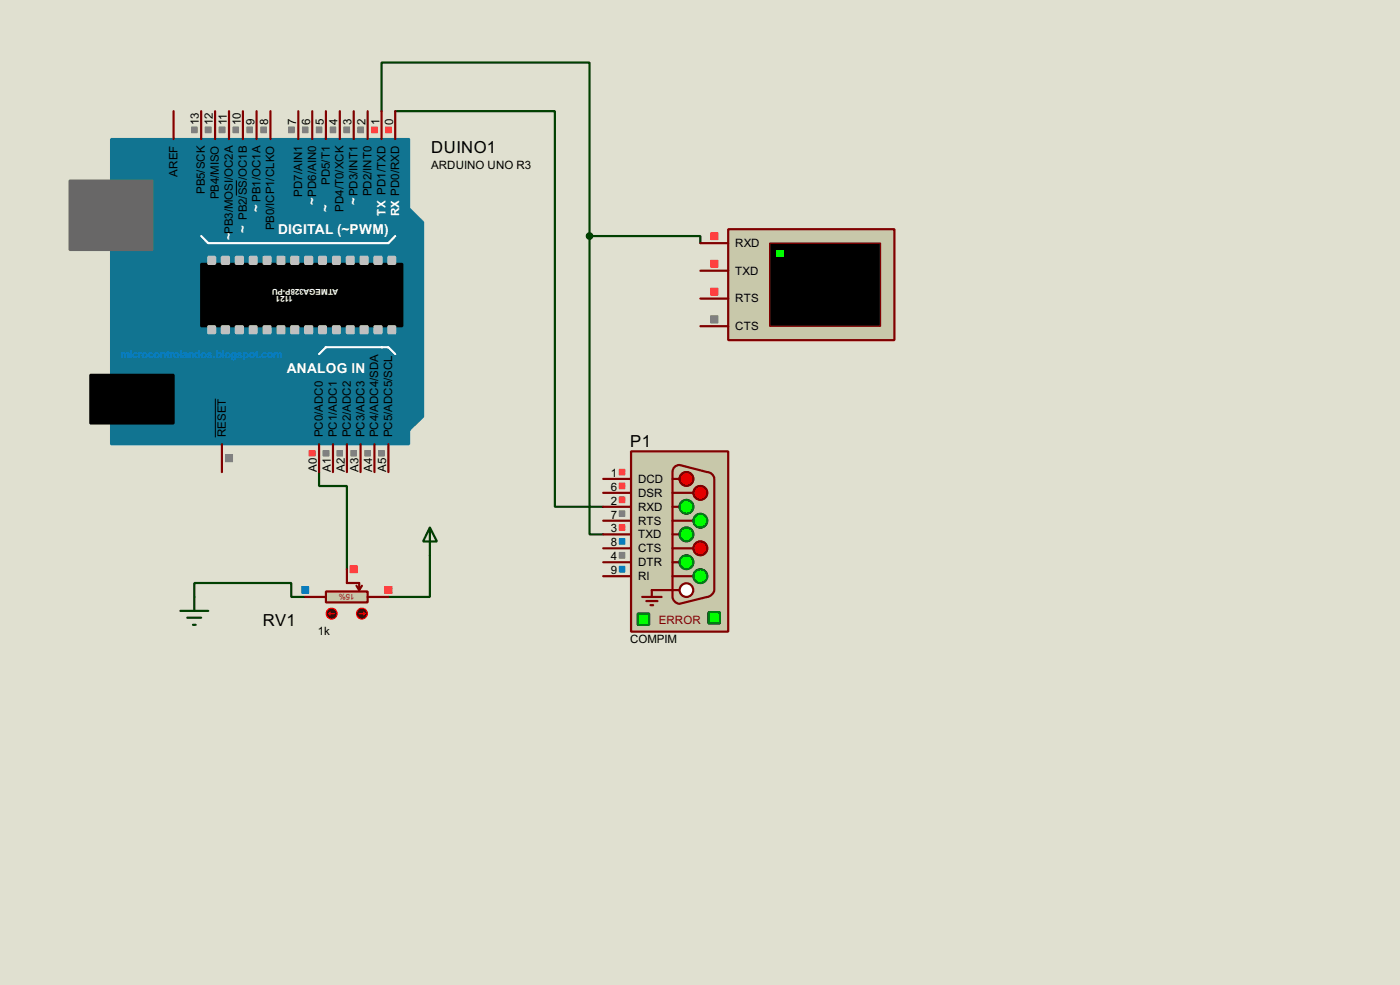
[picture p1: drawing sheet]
<svg xmlns="http://www.w3.org/2000/svg" width="256mm" height="180mm" viewBox="0 0 256 180" stroke-linecap="round" stroke-linejoin="round" font-family="sans-serif">
<path d="M0 0h256.5v180.3h-256.5z" fill="#e0e0d0"/>
<path d="M69.9 20.4v-8.9h38.1v31.7M72.4 20.4h29.3v72.4h8.8M108 43.2v54.6h2.5M108 43.2h20.3v1.3M58.5 86.4v2.6h5.1v15.2M35.6 109.3v-2.6h17.8v2.6h2.5M78.8 101.7v7.6h-7.6" fill="none" stroke="#004000" stroke-width=".4"/>
<path d="M115.6 82.6h17.8v33h-17.8z" fill="#c8c8aa" stroke="#800000" stroke-width=".4"/>
<path d="M123.4 85.6l.7-.4 .4-.1 5.1 1.3a1.36 1.36 0 0 1 1.3 1.3v20.3a1.58 1.58 0 0 1-1.3 1.3l-5.1 1.2a1.38 1.38 0 0 1-1.3-1.2v-22.9z" fill-rule="evenodd" fill="#c8c8aa" stroke="#800000" stroke-width=".4"/>
<g fill="none" stroke="#800000" stroke-width=".4">
<path d="M123.2 87.7h1.3M123.2 90.2h3.9M123.2 92.8h1.3M123.2 95.3h3.9M123.2 97.8h1.3M116.9 112.3h2v2.1h-2zM117.7 109.3h3.5M118.4 110h2.1M119.2 110.8h.5M123.2 100.4h3.9M123.2 102.9h1.3M123.2 105.5h3.9"/>
<path d="M124.5 108h-5.1v1.3M129.8 112.1h2.1v2h-2.1z"/>
<circle cx="125.7" cy="97.8" r="1.25"/>
<circle cx="125.7" cy="87.7" r="1.25"/>
<circle cx="125.7" cy="92.8" r="1.25"/>
<circle cx="128.3" cy="90.2" r="1.25"/>
<circle cx="128.3" cy="95.3" r="1.25"/>
<circle cx="125.7" cy="102.9" r="1.25"/>
<circle cx="128.3" cy="100.4" r="1.25"/>
<circle cx="128.3" cy="105.5" r="1.25"/>
</g>
<circle cx="125.7" cy="108" r="1.25" fill="#feffff" stroke="#800000" stroke-width=".4"/>
<g fill="#0f0" stroke="#008000" stroke-width=".4">
<circle cx="125.7" cy="97.8" r="1.25"/>
<circle cx="125.7" cy="92.8" r="1.25"/>
</g>
<circle cx="128.3" cy="100.4" r="1.25" fill="#f00" stroke="#800000" stroke-width=".4"/>
<circle cx="128.3" cy="95.3" r="1.25" fill="#0f0" stroke="#008000" stroke-width=".4"/>
<circle cx="128.3" cy="90.2" r="1.25" fill="#f00" stroke="#800000" stroke-width=".4"/>
<circle cx="125.7" cy="102.9" r="1.25" fill="#0f0" stroke="#008000" stroke-width=".4"/>
<circle cx="125.7" cy="87.7" r="1.25" fill="#f00" stroke="#800000" stroke-width=".4"/>
<circle cx="128.3" cy="105.5" r="1.25" fill="#0f0" stroke="#008000" stroke-width=".4"/>
<g fill="#0f0" stroke="#008000" stroke-width=".4">
<path d="M129.8 112.1h2.1v2h-2.1z"/>
<path d="M116.9 112.3h2v2.1h-2z"/>
</g>
<path d="M110.5 97.8h5.1M110.5 92.8h5.1M110.5 95.3h5.1M110.5 90.2h5.1M110.5 87.7h5.1M110.5 100.4h5.1M110.5 102.9h5.1M110.5 105.5h5.1" fill="none" stroke="#800000" stroke-width=".4"/>
<g fill="none" stroke="#ff4040" stroke-width=".18">
<path d="M113.5 96.1h1M113.5 96.2h1M113.5 96.3h1M113.5 96.4h1M113.5 96.5h1M113.5 96.6h1M113.5 96.7h1M113.5 96.8h1M113.5 96.9h1M113.5 97h1M113.5 97.1h1M113.5 91h1"/>
<path d="M113.5 91.1h1M113.5 91.2h1M113.5 91.3h1M113.5 91.4h1M113.5 91.5h1M113.5 91.6h1M113.5 91.7h1M113.5 91.8h1M113.5 91.9h1M113.5 92h1M113.5 88.4h1M113.5 88.5h1"/>
<path d="M113.5 88.6h1M113.5 88.7h1M113.5 88.8h1M113.5 88.9h1M113.5 89h1M113.5 89.1h1M113.5 89.2h1M113.5 89.3h1M113.5 89.4h1M113.5 89.5h1M113.5 85.9h1M113.5 86h1"/>
<path d="M113.5 86.1h1M113.5 86.2h1M113.5 86.3h1M113.5 86.4h1M113.5 86.5h1M113.5 86.6h1M113.5 86.7h1M113.5 86.8h1M113.5 86.9h1"/>
</g>
<g fill="none" stroke="#4040ff" stroke-width=".18">
<path d="M113.5 98.6h1M113.5 98.7h1M113.5 98.8h1M113.5 98.9h1M113.5 99h1M113.5 99.1h1M113.5 99.2h1M113.5 99.3h1M113.5 99.4h1M113.5 99.5h1M113.5 99.6h1M113.5 103.7h1"/>
<path d="M113.5 103.8h1M113.5 103.9h1M113.5 104h1M113.5 104.1h1M113.5 104.2h1M113.5 104.3h1M113.5 104.4h1M113.5 104.5h1M113.5 104.6h1M113.5 104.7h1"/>
</g>
<g fill="none" stroke="#808080" stroke-width=".18">
<path d="M113.5 93.5h1M113.5 93.6h1M113.5 93.7h1M113.5 93.8h1M113.5 93.9h1M113.5 94h1M113.5 94.1h1M113.5 94.2h1M113.5 94.3h1M113.5 94.4h1M113.5 94.5h1M113.5 101.1h1"/>
<path d="M113.5 101.2h1M113.5 101.3h1M113.5 101.4h1M113.5 101.5h1M113.5 101.6h1M113.5 101.7h1M113.5 101.8h1M113.5 101.9h1M113.5 102h1M113.5 102.1h1M113.5 102.2h1"/>
</g>
<path d="M59.7 108.3h7.7v2h-7.7z" fill="#c8c8aa" stroke="#800000" stroke-width=".4"/>
<path d="M55.9 109.3h3.8M63.6 104.2v2.5h2.2v1.3M65.3 107.2l.5 .8M66.3 107.2l-.5 .8M67.4 109.3h3.8" fill="none" stroke="#800000" stroke-width=".4"/>
<circle cx="60.7" cy="112.3" r="1" fill="#400000" stroke="#f00" stroke-width=".2"/>
<path d="M60.3 112.3l.2 .3M60.3 112.3h1M60.5 112.1l-.2 .2" fill="none" stroke="#f00" stroke-width=".2"/>
<circle cx="66.3" cy="112.3" r="1" fill="#400000" stroke="#f00" stroke-width=".2"/>
<path d="M65.8 112.3h1.1M66.6 112.1l.3 .2M66.9 112.3l-.3 .3" fill="none" stroke="#f00" stroke-width=".2"/>
<g fill="none" stroke="#ff4040" stroke-width=".18">
<path d="M68.1 23.3h1M68.1 23.4h1M68.1 23.5h1M68.1 23.6h1M68.1 23.7h1M68.1 23.8h1M68.1 23.9h1M68.1 24h1M68.1 24.1h1M68.1 24.2h1M68.1 24.3h1M70.7 23.3h1"/>
<path d="M70.7 23.4h1M70.7 23.5h1M70.7 23.6h1M70.7 23.7h1M70.7 23.8h1M70.7 23.9h1M70.7 24h1M70.7 24.1h1M70.7 24.2h1M70.7 24.3h1M56.7 82.5h1M56.7 82.6h1"/>
<path d="M56.7 82.7h1M56.7 82.8h1M56.7 82.9h1M56.7 83h1M56.7 83.1h1M56.7 83.2h1M56.7 83.3h1M56.7 83.4h1M56.7 83.5h1M64.2 103.6h1.3M64.2 103.7h1.3M64.2 103.8h1.3"/>
<path d="M64.2 103.9h1.3M64.2 104h1.3M64.2 104.1h1.3M64.2 104.2h1.3M64.2 104.3h1.3M64.2 104.4h1.3M64.2 104.5h1.3M64.2 104.6h1.3M64.2 104.7h1.3M64.2 104.8h1.3M70.5 107.4h1.3M70.5 107.5h1.3"/>
<path d="M70.5 107.6h1.3M70.5 107.7h1.3M70.5 107.8h1.3M70.5 107.9h1.3M70.5 108h1.3M70.5 108.1h1.3M70.5 108.2h1.3M70.5 108.3h1.3M70.5 108.4h1.3M70.5 108.5h1.3M70.5 108.6h1.3"/>
</g>
<g fill="none" stroke="#4040ff" stroke-width=".18">
<path d="M55.3 107.4h1.3M55.3 107.5h1.3M55.3 107.6h1.3M55.3 107.7h1.3M55.3 107.8h1.3M55.3 107.9h1.3M55.3 108h1.3M55.3 108.1h1.3M55.3 108.2h1.3M55.3 108.3h1.3M55.3 108.4h1.3M55.3 108.5h1.3"/>
<path d="M55.3 108.6h1.3"/>
</g>
<path d="M78.8 96.6l1.3 2.5h-2.6zM78.8 96.6v5.1M33.1 111.8h5.1M34.3 113.1h2.6M35.4 114.4h.5M35.6 109.3v2.5" fill="none" stroke="#004000" stroke-width=".4"/>
<path d="M75 38.2l2.5 2.5v35.6l-2.5 2.5z" fill-rule="evenodd" fill="#117491" stroke="#117491" stroke-width=".4"/>
<path d="M20.4 25.5h54.6v55.8h-54.6z" fill="#117491" stroke="#117491" stroke-width=".4"/>
<path d="M12.8 33.1h15.2v12.7h-15.2z" fill="#686767" stroke="#686767" stroke-width=".4"/>
<path d="M36.9 48.3h36.8v11.4h-36.8zM16.6 68.6h15.2v8.9h-15.2z" fill="#000" stroke="#000" stroke-width=".4"/>
<path d="M36.9 43.2l1.3 1.3h33l1.2-1.3M58.5 64.8l1.2-1.2h11.5l1.2 1.2" fill="none" stroke="#fff" stroke-width=".4"/>
<g fill="#c0c0c0" stroke="#c0c0c0" stroke-width=".4">
<path d="M38.2 47h1.2v1.3h-1.2z"/>
<path d="M40.7 47h1.3v1.3h-1.3z"/>
<path d="M43.2 47h1.3v1.3h-1.3z"/>
<path d="M45.8 47h1.2v1.3h-1.2z"/>
<path d="M48.3 47h1.3v1.3h-1.3z"/>
<path d="M50.9 47h1.2v1.3h-1.2z"/>
<path d="M53.4 47h1.3v1.3h-1.3z"/>
<path d="M55.9 47h1.3v1.3h-1.3z"/>
<path d="M58.5 47h1.2v1.3h-1.2z"/>
<path d="M61 47h1.3v1.3h-1.3z"/>
<path d="M63.6 47h1.2v1.3h-1.2z"/>
<path d="M66.1 47h1.3v1.3h-1.3z"/>
<path d="M68.6 47h1.3v1.3h-1.3z"/>
<path d="M71.2 47h1.2v1.3h-1.2z"/>
<path d="M38.2 59.7h1.2v1.3h-1.2z"/>
<path d="M40.7 59.7h1.3v1.3h-1.3z"/>
<path d="M43.2 59.7h1.3v1.3h-1.3z"/>
<path d="M45.8 59.7h1.2v1.3h-1.2z"/>
<path d="M48.3 59.7h1.3v1.3h-1.3z"/>
<path d="M50.9 59.7h1.2v1.3h-1.2z"/>
<path d="M53.4 59.7h1.3v1.3h-1.3z"/>
<path d="M55.9 59.7h1.3v1.3h-1.3z"/>
<path d="M58.5 59.7h1.2v1.3h-1.2z"/>
<path d="M61 59.7h1.3v1.3h-1.3z"/>
<path d="M63.6 59.7h1.2v1.3h-1.2z"/>
<path d="M66.1 59.7h1.3v1.3h-1.3z"/>
<path d="M68.6 59.7h1.3v1.3h-1.3z"/>
<path d="M71.2 59.7h1.2v1.3h-1.2z"/>
</g>
<g fill="none" stroke="#800000" stroke-width=".4">
<path d="M31.8 20.4v5.1M36.9 20.4v5.1M39.4 20.4v5.1M42 20.4v5.1M44.5 20.4v5.1M47 20.4v5.1M49.6 20.4v5.1M54.7 20.4v5.1M57.2 20.4v5.1M59.7 20.4v5.1M62.3 20.4v5.1M64.8 20.4v5.1"/>
<path d="M67.4 20.4v5.1M69.9 20.4v5.1M72.4 20.4v5.1M40.7 81.3v5.1M58.5 81.3v5.1M61 81.3v5.1M63.6 81.3v5.1M66.1 81.3v5.1M68.6 81.3v5.1M71.2 81.3v5.1"/>
</g>
<path d="M43.3 33v2.8M39.5 73v7.1" fill="none" stroke="#000" stroke-width=".18"/>
<g fill="none" stroke="#808080" stroke-width=".18">
<path d="M35.1 23.3h1M35.1 23.4h1M35.1 23.5h1M35.1 23.6h1M35.1 23.7h1M35.1 23.8h1M35.1 23.9h1M35.1 24h1M35.1 24.1h1M35.1 24.2h1M35.1 24.3h1M37.6 23.3h1.1"/>
<path d="M37.6 23.4h1.1M37.6 23.5h1.1M37.6 23.6h1.1M37.6 23.7h1.1M37.6 23.8h1.1M37.6 23.9h1.1M37.6 24h1.1M37.6 24.1h1.1M37.6 24.2h1.1M37.6 24.3h1.1M40.2 23.3h1M40.2 23.4h1"/>
<path d="M40.2 23.5h1M40.2 23.6h1M40.2 23.7h1M40.2 23.8h1M40.2 23.9h1M40.2 24h1M40.2 24.1h1M40.2 24.2h1M40.2 24.3h1M42.7 23.3h1M42.7 23.4h1M42.7 23.5h1"/>
<path d="M42.7 23.6h1M42.7 23.7h1M42.7 23.8h1M42.7 23.9h1M42.7 24h1M42.7 24.1h1M42.7 24.2h1M42.7 24.3h1M45.3 23.3h1M45.3 23.4h1M45.3 23.5h1M45.3 23.6h1"/>
<path d="M45.3 23.7h1M45.3 23.8h1M45.3 23.9h1M45.3 24h1M45.3 24.1h1M45.3 24.2h1M45.3 24.3h1M47.8 23.3h1M47.8 23.4h1M47.8 23.5h1M47.8 23.6h1M47.8 23.7h1"/>
<path d="M47.8 23.8h1M47.8 23.9h1M47.8 24h1M47.8 24.1h1M47.8 24.2h1M47.8 24.3h1M52.9 23.3h1M52.9 23.4h1M52.9 23.5h1M52.9 23.6h1M52.9 23.7h1M52.9 23.8h1"/>
<path d="M52.9 23.9h1M52.9 24h1M52.9 24.1h1M52.9 24.2h1M52.9 24.3h1M55.4 23.3h1M55.4 23.4h1M55.4 23.5h1M55.4 23.6h1M55.4 23.7h1M55.4 23.8h1M55.4 23.9h1"/>
<path d="M55.4 24h1M55.4 24.1h1M55.4 24.2h1M55.4 24.3h1M58 23.3h1M58 23.4h1M58 23.5h1M58 23.6h1M58 23.7h1M58 23.8h1M58 23.9h1M58 24h1"/>
<path d="M58 24.1h1M58 24.2h1M58 24.3h1M60.5 23.3h1M60.5 23.4h1M60.5 23.5h1M60.5 23.6h1M60.5 23.7h1M60.5 23.8h1M60.5 23.9h1M60.5 24h1M60.5 24.1h1"/>
<path d="M60.5 24.2h1M60.5 24.3h1M63 23.3h1.1M63 23.4h1.1M63 23.5h1.1M63 23.6h1.1M63 23.7h1.1M63 23.8h1.1M63 23.9h1.1M63 24h1.1M63 24.1h1.1M63 24.2h1.1"/>
<path d="M63 24.3h1.1M65.6 23.3h1M65.6 23.4h1M65.6 23.5h1M65.6 23.6h1M65.6 23.7h1M65.6 23.8h1M65.6 23.9h1M65.6 24h1M65.6 24.1h1M65.6 24.2h1M65.6 24.3h1"/>
<path d="M41.3 83.2h1.3M41.3 83.3h1.3M41.3 83.4h1.3M41.3 83.5h1.3M41.3 83.6h1.3M41.3 83.7h1.3M41.3 83.8h1.3M41.3 83.9h1.3M41.3 84h1.3M41.3 84.1h1.3M41.3 84.2h1.3M41.3 84.3h1.3"/>
<path d="M41.3 84.4h1.3M41.3 84.5h1.3M59.2 82.5h1.1M59.2 82.6h1.1M59.2 82.7h1.1M59.2 82.8h1.1M59.2 82.9h1.1M59.2 83h1.1M59.2 83.1h1.1M59.2 83.2h1.1M59.2 83.3h1.1M59.2 83.4h1.1"/>
<path d="M59.2 83.5h1.1M61.8 82.5h1M61.8 82.6h1M61.8 82.7h1M61.8 82.8h1M61.8 82.9h1M61.8 83h1M61.8 83.1h1M61.8 83.2h1M61.8 83.3h1M61.8 83.4h1M61.8 83.5h1"/>
<path d="M64.3 82.5h1M64.3 82.6h1M64.3 82.7h1M64.3 82.8h1M64.3 82.9h1M64.3 83h1M64.3 83.1h1M64.3 83.2h1M64.3 83.3h1M64.3 83.4h1M64.3 83.5h1M66.9 82.5h1"/>
<path d="M66.9 82.6h1M66.9 82.7h1M66.9 82.8h1M66.9 82.9h1M66.9 83h1M66.9 83.1h1M66.9 83.2h1M66.9 83.3h1M66.9 83.4h1M66.9 83.5h1M69.4 82.5h1M69.4 82.6h1"/>
<path d="M69.4 82.7h1M69.4 82.8h1M69.4 82.9h1M69.4 83h1M69.4 83.1h1M69.4 83.2h1M69.4 83.3h1M69.4 83.4h1M69.4 83.5h1"/>
</g>
<path d="M133.4 42h30.5v20.3h-30.5z" fill="#c8c8aa" stroke="#800000" stroke-width=".4"/>
<path d="M141 44.5h20.3v15.2h-20.3z" fill="#000" stroke="#800000" stroke-width=".25"/>
<path d="M142.3 45.8h1.3v1.2h-1.3z" fill="#0f0"/>
<path d="M128.3 44.5h5.1M128.3 54.7h5.1M128.3 49.6h5.1M128.3 59.7h5.1" fill="none" stroke="#800000" stroke-width=".4"/>
<g fill="none" stroke="#ff4040" stroke-width=".18">
<path d="M130.2 42.6h1.3M130.2 42.7h1.3M130.2 42.8h1.3M130.2 42.9h1.3M130.2 43h1.3M130.2 43.1h1.3M130.2 43.2h1.3M130.2 43.3h1.3M130.2 43.4h1.3M130.2 43.5h1.3M130.2 43.6h1.3M130.2 43.7h1.3"/>
<path d="M130.2 43.8h1.3M130.2 43.9h1.3M130.2 52.8h1.3M130.2 52.9h1.3M130.2 53h1.3M130.2 53.1h1.3M130.2 53.2h1.3M130.2 53.3h1.3M130.2 53.4h1.3M130.2 53.5h1.3M130.2 53.6h1.3M130.2 53.7h1.3"/>
<path d="M130.2 53.8h1.3M130.2 53.9h1.3M130.2 54h1.3M130.2 47.7h1.3M130.2 47.8h1.3M130.2 47.9h1.3M130.2 48h1.3M130.2 48.1h1.3M130.2 48.2h1.3M130.2 48.3h1.3M130.2 48.4h1.3M130.2 48.5h1.3"/>
<path d="M130.2 48.6h1.3M130.2 48.7h1.3M130.2 48.8h1.3M130.2 48.9h1.3"/>
</g>
<g fill="none" stroke="#808080" stroke-width=".18">
<path d="M130.2 57.8h1.3M130.2 57.9h1.3M130.2 58h1.3M130.2 58.1h1.3M130.2 58.2h1.3M130.2 58.3h1.3M130.2 58.4h1.3M130.2 58.5h1.3M130.2 58.6h1.3M130.2 58.7h1.3M130.2 58.8h1.3M130.2 58.9h1.3"/>
<path d="M130.2 59h1.3M130.2 59.1h1.3"/>
</g>
<circle cx="108" cy="43.2" r=".5" fill="#004000" stroke="#004000" stroke-width=".4"/>
<g font-size="3.4">
<text x="79" y="28">DUINO1</text>
<text x="115.5" y="81.8">P1</text>
<text x="48.2" y="114.5">RV1</text>
</g>
<g font-size="2.8" fill="#fff">
<text x="50.9" y="42.8">DIGITAL (~PWM)</text>
<text x="52.5" y="68.2">ANALOG IN</text>
</g>
<g font-size="2.7" fill="#fff">
<text x="47.8" y="38.8" transform="rotate(-90 47.8 38.8)">~</text>
<text x="58" y="37.5" transform="rotate(-90 58 37.5)">~</text>
<text x="60.5" y="38.8" transform="rotate(-90 60.5 38.8)">~</text>
<text x="65.6" y="37.5" transform="rotate(-90 65.6 37.5)">~</text>
<text x="42.7" y="43.9" transform="rotate(-90 42.7 43.9)">~</text>
<text x="45.3" y="42.6" transform="rotate(-90 45.3 42.6)">~</text>
</g>
<g font-size="2.4">
<text x="36.5" y="22.9" transform="rotate(-90 36.5 22.9)">13</text>
<text x="39" y="22.9" transform="rotate(-90 39 22.9)">12</text>
<text x="41.6" y="22.9" transform="rotate(-90 41.6 22.9)">11</text>
<text x="44.1" y="22.9" transform="rotate(-90 44.1 22.9)">10</text>
<text x="46.6" y="22.9" transform="rotate(-90 46.6 22.9)">9</text>
<text x="49.2" y="22.9" transform="rotate(-90 49.2 22.9)">8</text>
<text x="54.3" y="22.9" transform="rotate(-90 54.3 22.9)">7</text>
<text x="56.8" y="22.9" transform="rotate(-90 56.8 22.9)">6</text>
<text x="59.3" y="22.9" transform="rotate(-90 59.3 22.9)">5</text>
<text x="61.9" y="22.9" transform="rotate(-90 61.9 22.9)">4</text>
<text x="64.4" y="22.9" transform="rotate(-90 64.4 22.9)">3</text>
<text x="67" y="22.9" transform="rotate(-90 67 22.9)">2</text>
<text x="69.5" y="22.9" transform="rotate(-90 69.5 22.9)">1</text>
<text x="72" y="22.9" transform="rotate(-90 72 22.9)">0</text>
<text x="32.5" y="32.3" transform="rotate(-90 32.5 32.3)">AREF</text>
<text x="37.6" y="35.5" transform="rotate(-90 37.6 35.5)">PB5/SCK</text>
<text x="55.4" y="36" transform="rotate(-90 55.4 36)">PD7/AIN1</text>
<text x="57.9" y="36" transform="rotate(-90 57.9 36)">PD6/AIN0</text>
<text x="60.4" y="33.8" transform="rotate(-90 60.4 33.8)">PD5/T1</text>
<text x="65.5" y="35.9" transform="rotate(-90 65.5 35.9)">PD3/INT1</text>
<text x="68.1" y="35.9" transform="rotate(-90 68.1 35.9)">PD2/INT0</text>
<text x="79" y="31">ARDUINO UNO R3</text>
<text x="40.1" y="36.5" transform="rotate(-90 40.1 36.5)">PB4/MISO</text>
<text x="45.2" y="40.3" transform="rotate(-90 45.2 40.3)">PB2/SS/OC1B</text>
<text x="47.7" y="36.9" transform="rotate(-90 47.7 36.9)">PB1/OC1A</text>
<text x="63" y="38.7" transform="rotate(-90 63 38.7)">PD4/T0/XCK</text>
<text x="42.7" y="42.8" transform="rotate(-90 42.7 42.8)">PB3/MOSI/OC2A</text>
<text x="50.3" y="42.2" transform="rotate(-90 50.3 42.2)">PB0/ICP1/CLKO</text>
<text x="134.7" y="45.2">RXD</text>
<text x="134.7" y="50.3">TXD</text>
<text x="134.7" y="55.4">RTS</text>
<text x="134.7" y="60.4">CTS</text>
<text x="41.4" y="80" transform="rotate(-90 41.4 80)">RESET</text>
<text x="59.2" y="80" transform="rotate(-90 59.2 80)">PC0/ADC0</text>
<text x="61.7" y="80" transform="rotate(-90 61.7 80)">PC1/ADC1</text>
<text x="64.3" y="80" transform="rotate(-90 64.3 80)">PC2/ADC2</text>
<text x="66.8" y="80" transform="rotate(-90 66.8 80)">PC3/ADC3</text>
<text x="69.3" y="80" transform="rotate(-90 69.3 80)">PC4/ADC4/SDA</text>
<text x="71.9" y="80" transform="rotate(-90 71.9 80)">PC5/ADC5/SCL</text>
<text x="58" y="86.4" transform="rotate(-90 58 86.4)">A0</text>
<text x="60.6" y="86.4" transform="rotate(-90 60.6 86.4)">A1</text>
<text x="63.1" y="86.4" transform="rotate(-90 63.1 86.4)">A2</text>
<text x="65.6" y="86.4" transform="rotate(-90 65.6 86.4)">A3</text>
<text x="68.2" y="86.4" transform="rotate(-90 68.2 86.4)">A4</text>
<text x="70.7" y="86.4" transform="rotate(-90 70.7 86.4)">A5</text>
<text x="111.9" y="89.8">6</text>
<text x="111.9" y="87.3">1</text>
<text x="116.9" y="88.4">DCD</text>
<text x="111.9" y="92.4">2</text>
<text x="111.9" y="94.9">7</text>
<text x="116.9" y="93.5">RXD</text>
<text x="116.9" y="90.9">DSR</text>
<text x="111.9" y="97.4">3</text>
<text x="111.9" y="100">8</text>
<text x="116.9" y="98.5">TXD</text>
<text x="116.9" y="101.1">CTS</text>
<text x="116.9" y="96">RTS</text>
<text x="111.9" y="102.5">4</text>
<text x="111.9" y="105.1">9</text>
<text x="116.9" y="103.6">DTR</text>
<text x="116.9" y="106.2">RI</text>
<text x="58.3" y="116.2">1k</text>
<text x="115.4" y="117.7">COMPIM</text>
</g>
<g font-size="2.4" fill="#fff">
<text x="70.6" y="39.5" transform="rotate(-90 70.6 39.5)">TX PD1/TXD</text>
<text x="73.1" y="39.6" transform="rotate(-90 73.1 39.6)">RX PD0/RXD</text>
</g>
<text font-size="2.4" fill="#800000" x="120.7" y="114.2">ERROR</text>
<text font-size="2.2" fill="#0085e8" x="22.1" y="65.5">microcontrolandos.blogspot.com</text>
<g font-size="1.7" fill="#fff">
<text x="61.9" y="52.9" transform="rotate(-180 61.9 52.9)">ATMEGA328P-PU</text>
<text x="53.7" y="54.2" transform="rotate(-180 53.7 54.2)">1121</text>
</g>
<text font-size="1.6" fill="#c00000" x="65" y="108.8" transform="rotate(-180 65 108.8)">15%</text>
</svg>
